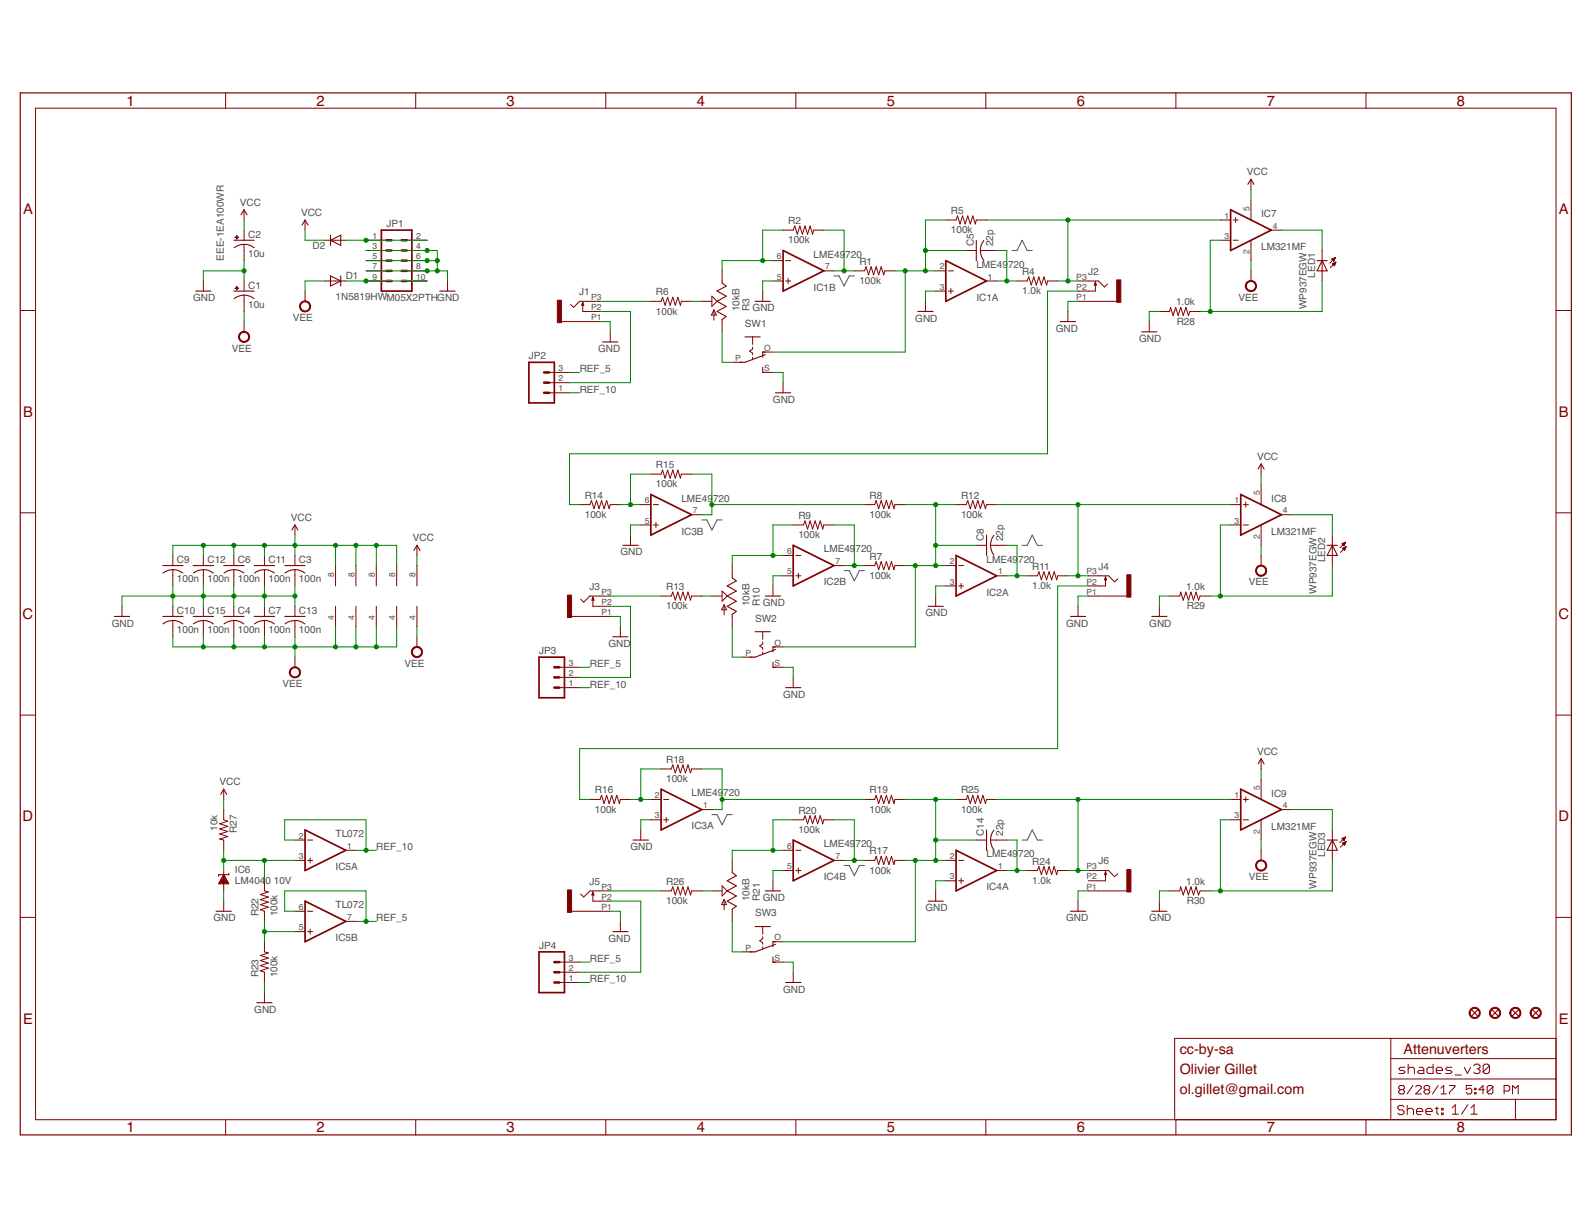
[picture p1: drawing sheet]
<svg xmlns="http://www.w3.org/2000/svg" width="279mm" height="216mm" viewBox="0 0 279 216" stroke-linecap="round" stroke-linejoin="round" font-family="sans-serif">
<path d="M146.5 48.5h.8l.9 1.7 .9-1.7h.9M177.7 44h.9l.9-1.8 .9 1.8h.9M123.2 91.3h.9l.9 1.8 .9-1.8h.9M179.5 95.8h.9l.9-1.8 .9 1.8h.9M148.2 100.2h.9l.9 1.8 .9-1.8h.9M125 143.1h.9l.9 1.8 .9-1.8h.9M148.2 152h.9l.9 1.8 .9-1.8h.9M179.5 147.6h.9l.9-1.8 .9 1.8h.9" fill="none" stroke="#505050" stroke-width=".18"/>
<g fill="none" stroke="#800000" stroke-width=".18">
<path d="M6.2 19h267.1v177.7h-267.1zM39.6 16.3v2.7M73 16.3v2.7M106.4 16.3v2.7M139.8 16.3v2.7M173.1 16.3v2.7M206.5 16.3v2.7M239.9 16.3v2.7M42.9 36.9v1.8M53.6 38.7v1.7M166.1 38.7h1.8l.2-.8 .5 1.4 .4-1.4 .5 1.4 .4-1.4 .5 1.4 .4-1.4 .5 1.4 .1-.6h1.8M214.3 38.7h1.8"/>
<path d="M216.6 38.7h.8M217 38.2v.9M219.7 31.5v1.8M219.7 35.1v3.6M3.6 54.5h2.6M35.7 49.4v1.7M42.9 40.4v1.8M42.9 42.9v2.9M42.9 49.4v1.7M42.9 51.9v2.8M42.9 56.5v1.8M53.6 51.1v1.8"/>
<path d="M57.1 49.4h3.6M57.1 42.2h3.6M64.3 49.4h3.6M64.3 47.6h3.6M64.3 45.8h3.6M64.3 44h3.6M64.3 42.2h3.6M71.4 49.4h3.6M71.4 47.6h3.6M71.4 45.8h3.6M71.4 44h3.6M71.4 42.2h3.6"/>
<path d="M78.6 49.4v1.7M98.6 56.5h6.8M102.3 53.1v1.6h3.1M105.4 52.9h-3.6l-1.1 1.1-.5-.5M107.2 58.3v1.8M114.3 52.9h1.8l.3-.7 .4 1.4 .4-1.4 .5 1.4 .5-1.4 .4 1.4 .4-1.4 .5 1.4 .2-.7h1.8M123.2 52.9h1.8M125 52l.9 .9-.9 .9zM125.4 54.4v1.8M125.4 54.4l.4 1h-.9zM126.8 47.6v2.1M126.8 56.1v2.2"/>
<path d="M132.2 59.2v1.3M133.9 51.1v1.8M135.7 49.4h1.8M135.7 45.8h1.8M137.5 40.4h1.8l.3-.7 .4 1.4 .5-1.4 .4 1.4 .5-1.4 .4 1.4 .5-1.4 .4 1.4 .2-.7h1.8M138 49.4h.9M138 45.8h.9M138.4 48.9v.9M144.7 47.6h1.8M150 47.6h1.8l.3-.7 .4 1.4 .5-1.4 .4 1.4 .5-1.4 .4 1.4 .4-1.4 .5 1.4 .2-.7h1.8M162.5 52.9v1.8M164.3 47.6h1.8"/>
<path d="M164.3 51.1h1.8M166.5 47.6h.9M166.5 51.1h.9M167 50.7v.9M169.7 44h1.7M172.2 44h2.8M173.2 49.4h1.8M178.6 49.4h1.8l.3-.8 .4 1.5 .4-1.5 .5 1.5 .4-1.5 .5 1.5 .4-1.5 .5 1.5 .2-.7h1.7M187.5 54.7v1.8M189.3 52.9h6.8M189.3 49.4h3.6l1.1 1 .5-.5M192.4 49.5v1.6h-3.1"/>
<path d="M201.8 56.5v1.8M203.6 54.7h1.8l.2-.7 .4 1.4 .5-1.4 .4 1.4 .4-1.4 .5 1.4 .5-1.4 .4 1.4 .3-.7h1.8M214.3 42.2h1.8M216.6 42.2h.8M219.7 42.2v3.6M219.7 47.6v1.8M223.2 40.4h1.8M232.2 44v5.4M233.9 45.5l.6-.2-.3 .6zM233.9 45.6h.5M234 45.6h.4M234 45.5h.4"/>
<path d="M234 46.4h.5M234 46.3h.5M234.1 45.7h.2M234.1 46.4h.3M234.1 45.8h.2M234.2 46.5h.2M234.2 45.4h.2M234.2 46.2h.3M234.2 45.8h.1M234.3 46.6h.1M234.3 46.7h.1M234.4 45.3h.1"/>
<path d="M234.4 46.1h.1M234.5 45.3l-1 .9M234.5 46.1h.1M234.6 46.1l-1 .9M234.6 46.1l-.3 .6M234.6 46.1l-.6 .2 .3 .4M273.3 54.5h2.6M96.4 65.4h3.6M96.4 69h3.6M96.4 67.2h3.6M128.6 63.6h1.8M132.2 61v.3l-.6 .4 .6 .3v.3"/>
<path d="M132.2 62.8v.4M133.9 65.4h1.8M133.9 61.8h1.8M137.5 67.2v1.8M3.6 90.1h2.6M30.4 97.6v1.8M35.7 97.6v1.8M41.1 97.6v1.8M46.4 97.6v1.8M51.8 92.2v1.8M51.8 97.6v1.8M58.9 99.4v3.5"/>
<path d="M62.5 99.4v3.5M66.1 99.4v3.5M69.7 99.4v3.5M73.2 95.8v1.8M73.2 99.4v3.5M101.8 88.6h1.8l.3-.7 .4 1.5 .5-1.5 .4 1.5 .4-1.5 .5 1.5 .4-1.5 .5 1.5 .2-.8h1.7M110.7 94v1.8M112.5 92.2h1.8M112.5 88.6h1.8M114.3 83.3h1.8l.3-.7 .4 1.4 .4-1.4 .5 1.4 .5-1.4 .4 1.4 .4-1.4 .5 1.4 .2-.7h1.8M114.7 92.2h.9M114.7 88.6h.9"/>
<path d="M115.2 91.8v.9M121.5 90.4h1.7M128.6 99.4v2.1M137.5 97.6h1.8M139.3 92.2h1.8l.3-.7 .4 1.4 .5-1.4 .4 1.4 .5-1.4 .4 1.4 .4-1.4 .5 1.4 .2-.7h1.8M139.8 97.6h.9M146.5 99.4h1.7M151.8 99.4h1.8l.3-.7 .4 1.4 .4-1.4 .5 1.4 .5-1.4 .4 1.4 .4-1.4 .5 1.4 .2-.7h1.8M151.8 88.6h1.8l.3-.7 .4 1.5 .4-1.5 .5 1.5 .5-1.5 .4 1.5 .4-1.5 .5 1.5 .2-.8h1.8M166.1 99.4h1.8M167.9 88.6h1.8l.2-.7 .5 1.5 .4-1.5 .5 1.5 .4-1.5 .5 1.5 .4-1.5 .5 1.5 .1-.8h1.8M168.3 99.4h.9"/>
<path d="M171.4 95.8h1.8M173.9 95.8h2.9M216.1 92.2h1.8M216.1 88.6h1.8M218.3 92.2h.9M218.3 88.6h.9M218.8 88.2v.9M221.5 81.5v1.8M221.5 85.1v3.5M221.5 92.2v3.6M221.5 97.6v1.8M225 90.4h1.8"/>
<path d="M234 94v5.4M235.7 95.5h.5M235.8 95.6h.3M235.8 96.4h.4M235.8 95.5h.4M235.8 96.3h.5M235.8 95.7h.3M235.9 96.4h.3M235.9 95.8h.2M235.9 96.5h.3M236 95.8h.1M236 95.4h.2"/>
<path d="M236 96.2h.3M236 96.6h.2M236.1 96.7h.1M236.2 95.3h.1M236.2 96.1h.1M236.3 95.2l-1 1M236.3 95.2l-.3 .7-.3-.4M236.3 95.2l-.6 .3M236.4 96.1h.1M236.4 96.1l-1 .9M236.4 96.1l-.3 .6M236.4 96.1l-.6 .2 .3 .4"/>
<path d="M273.3 90.1h2.6M21.4 106.5v1.8M30.4 100.1v2.8M30.4 106.5v1.8M30.4 109v2.9M35.7 100.1v2.8M35.7 106.5v1.8M35.7 109v2.9M41.1 100.1v2.8M41.1 106.5v1.8M41.1 109v2.9M46.4 100.1v2.8"/>
<path d="M46.4 106.5v1.8M46.4 109v2.9M51.8 100.1v2.8M51.8 106.5v1.8M51.8 109v2.9M51.8 115.4v1.8M58.9 106.5v3.6M62.5 106.5v3.6M66.1 106.5v3.6M69.7 106.5v3.6M73.2 106.5v3.6M73.2 111.9v1.7"/>
<path d="M98.2 117.2h3.6M98.2 119h3.6M100.4 108.3h6.8M104.1 104.9v1.6h3.1M107.2 104.7h-3.6l-1.1 1.1-.5-.5M108.9 110.1v1.8M116.1 104.7h1.8l.3-.7 .4 1.4 .4-1.4 .5 1.4 .4-1.4 .5 1.4 .4-1.4 .5 1.4 .2-.7h1.7M125 104.7h1.8M126.8 103.8l.9 .9-.9 .9zM127.2 106.2v1.8M127.2 106.2l.4 .9h-.9zM128.6 107.9v2.2"/>
<path d="M130.4 115.4h1.8M133.9 111v1.3M133.9 112.8v.3l-.5 .4 .5 .3v.3M133.9 114.5v.5M135.7 117.2h1.8M135.7 113.6h1.8M135.7 102.9v1.8M137.5 101.2h1.8M139.3 119v1.8M139.8 101.2h.9M140.2 100.7v.9M164.3 104.7v1.8"/>
<path d="M166.1 102.9h1.8M168.3 102.9h.9M168.8 102.5v.9M175 101.2h1.8M180.4 101.2h1.8l.2-.8 .5 1.5 .4-1.5 .5 1.5 .4-1.5 .5 1.5 .4-1.5 .5 1.5 .1-.7h1.8M189.3 106.5v1.8M191.1 104.7h6.8M191.1 101.2h3.6l1 1 .6-.5M194.1 101.3v1.6h-3M203.6 106.5v1.8M205.4 104.7h1.8l.1-.7 .5 1.4 .5-1.4 .4 1.4 .4-1.4 .5 1.4 .4-1.4 .5 1.4 .3-.7h1.7M3.6 125.6h2.6"/>
<path d="M39.3 138.6v1.8M98.2 120.8h3.6M116.1 135.1h1.8l.3-.7 .4 1.4 .4-1.4 .5 1.4 .4-1.4 .5 1.4 .4-1.4 .5 1.4 .2-.7h1.7M218.8 140v.9M221.5 133.3v1.8M221.5 136.9v3.5M273.3 125.6h2.6M39.3 142.2v1.8l.7 .3-1.4 .4 1.4 .5-1.4 .4 1.4 .5-1.4 .4 1.4 .5-1.4 .4 .7 .2v1.8M39.3 152.9v3.6M39.3 158.3v1.8M46.4 154.7v1.8l.7 .2-1.4 .4 1.4 .5-1.4 .4 1.4 .5-1.4 .4 1.4 .5-1.4 .4 .7 .3v1.8M51.8 151.2h1.8"/>
<path d="M51.8 147.6h1.8M54 151.2h.9M54 147.6h.9M54.5 150.7v.9M60.7 149.4h1.8M103.6 140.4h1.8l.2-.7 .5 1.5 .4-1.5 .5 1.5 .4-1.5 .5 1.5 .4-1.5 .5 1.5 .1-.8h1.8M104.1 156.7v1.6h3.1M107.2 156.5h-3.6l-1.1 1.1-.5-.5M112.5 145.8v1.8M114.3 144h1.8M114.3 140.4h1.8M116.1 156.5h1.8l.3-.7 .4 1.4 .4-1.4 .5 1.4 .4-1.4 .5 1.4 .4-1.4 .5 1.4 .2-.7h1.7"/>
<path d="M116.5 144h.9M116.5 140.4h.9M117 143.6v.9M123.2 142.2h1.8M125 156.5h1.8M126.8 155.6l.9 .9-.9 .9zM127.2 158v1.8M127.2 158l.4 .9h-.9zM128.6 151.2v2.1M128.6 159.7v2.2M135.7 154.7v1.8M137.5 152.9h1.8"/>
<path d="M137.5 149.4h1.8M139.3 144h1.8l.3-.7 .4 1.4 .5-1.4 .4 1.4 .5-1.4 .4 1.4 .4-1.4 .5 1.4 .2-.7h1.8M139.8 152.9h.9M139.8 149.4h.9M140.2 152.5v.9M146.5 151.2h1.7M151.8 140.4h1.8l.3-.7 .4 1.5 .4-1.5 .5 1.5 .5-1.5 .4 1.5 .4-1.5 .5 1.5 .2-.8h1.8M151.8 151.2h1.8l.3-.8 .4 1.5 .4-1.5 .5 1.5 .5-1.5 .4 1.5 .4-1.5 .5 1.5 .2-.7h1.8M164.3 156.5v1.8M166.1 154.7h1.8M166.1 151.2h1.8M167.9 140.4h1.8l.2-.7 .5 1.5 .4-1.5 .5 1.5 .4-1.5 .5 1.5 .4-1.5 .5 1.5 .1-.8h1.8"/>
<path d="M168.3 154.7h.9M168.3 151.2h.9M168.8 154.3v.9M171.4 147.6h1.8M173.9 147.6h2.9M175 152.9h1.8M180.4 152.9h1.8l.2-.7 .5 1.4 .4-1.4 .5 1.4 .4-1.4 .5 1.4 .4-1.4 .5 1.4 .1-.7h1.8M189.3 158.3v1.8M191.1 156.5h6.8M191.1 152.9h3.6l1 1.1 .6-.5M194.1 153.1v1.6h-3M203.6 158.3v1.8"/>
<path d="M205.4 156.5h1.8l.1-.7 .5 1.4 .5-1.4 .4 1.4 .4-1.4 .5 1.4 .4-1.4 .5 1.4 .3-.7h1.7M216.1 144h1.8M216.1 140.4h1.8M218.3 144h.9M218.3 140.4h.9M221.5 144v3.6M221.5 149.4v1.8M225 142.2h1.8M234 145.8v5.4M235.7 147.3h.5M235.8 148.1l.6-.3-.3 .7zM235.8 147.4h.3"/>
<path d="M235.8 147.3h.4M235.8 148.1h.5M235.8 148.2h.4M235.8 147.5h.3M235.9 148.3h.3M235.9 147.6h.2M235.9 147.2h.3M236 148.3h.2M236 148h.3M236 147.6h.1M236 148.4h.1M236.1 147.1h.2"/>
<path d="M236.2 148h.1M236.3 147l-1 1M236.3 147l-.3 .7-.3-.4M236.3 147l-.6 .3M236.3 147.9h.1M236.4 147.8l-1 1M3.6 161.2h2.6M46.4 165.4v1.8l.7 .2-1.4 .5 1.4 .4-1.4 .4 1.4 .5-1.4 .4 1.4 .5-1.4 .4 .7 .3v1.8M46.4 174.4v1.7M51.8 163.7h1.8M51.8 160.1h1.8M54 163.7h.9"/>
<path d="M54 160.1h.9M54.5 163.2v.9M60.7 161.9h1.8M98.2 169h3.6M98.2 172.6h3.6M98.2 170.8h3.6M100.4 160.1h6.8M108.9 161.9v1.8M130.4 167.2h1.8M133.9 162.8v1.3M133.9 164.5v.4l-.5 .4 .5 .3v.3M133.9 166.3v.5"/>
<path d="M135.7 169h1.8M135.7 165.4h1.8M139.3 170.8v1.8M273.3 161.2h2.6M39.6 196.7v2.7M73 196.7v2.7M106.4 196.7v2.7M139.8 196.7v2.7M173.1 196.7v2.7M206.5 196.7v2.7M239.9 196.7v2.7M244.2 193.1h29.1"/>
<path d="M244.2 182.4v14.3M244.2 189.5h29.1M244.2 186h29.1M245.9 191.4l-.3-.2v-.3l.3-.2h.5l.2 .2v.3l-.2 .2M245.9 191.4l-.3 .3v.2l.3 .3h.5l.2-.3v-.2l-.2-.3M245.9 191.4h.5M246.6 194.5l-.3-.3h-.6l-.2 .3v.2l.2 .3h.6l.3 .3v.2l-.3 .3h-.6l-.2-.3M246.7 187.5h-.8l-.2 .3 .2 .2h.6l.2 .3-.2 .3h-.8M247.1 195l.3-.3h.5l.3 .3v.8M247.1 194.2v1.6M247.3 187.8l.3-.3h.5l.3 .3v.8M247.3 186.9v1.7"/>
<path d="M248.1 190.7l-1 1.5M248.6 190.9l.3-.2h.4l.3 .2v.3l-1 1h1M248.8 195.3h1.1v-.3l-.3-.3h-.6l-.2 .3v.5l.2 .3h.6M249.2 187.5h.6l.2 .3v.8h-.8l-.3-.3 .3-.3h.8M250.3 191.4l-.2-.2v-.3l.2-.2h.5l.3 .2v.3l-.3 .2M250.3 191.4l-.2 .3v.2l.2 .3h.5l.3-.3v-.2l-.3-.3M250.3 191.4h.5M250.4 195.3h1.1v-.3l-.3-.3h-.5l-.3 .3v.5l.3 .3h.5M251.7 186.9v1.7h-.8l-.3-.3v-.5l.3-.3h.8M252.1 194.7h.5M252.2 188h1.1v-.2l-.3-.3h-.5l-.3 .3v.5l.3 .3h.5M252.3 194.5v1l.3 .3"/>
<path d="M252.6 190.7l-1 1.5M253 192.2h1M253 191.2l.5-.5v1.5M253.2 194.7h.2v.3h-.2zM253.2 195.5h.2v.3h-.2zM254.5 190.7h1v.2l-1 1v.3M255 187.5h-.9l-.2 .3 .2 .2h.6l.3 .3-.3 .3h-.8M255 194.6l.6-.5v1.6M255 195.7h1.1M255.5 188.8h1.1M257.2 187.5l.5 1.1 .6-1.1M257.8 194.1l-1.1 1.6"/>
<path d="M258.3 195.7h1.1M258.3 194.6l.6-.5v1.6M258.5 190.7h-1v.7l.5-.2h.2l.3 .2v.5l-.3 .3h-.5l-.2-.3M258.8 187.2l.3-.3h.5l.3 .3v.3l-.3 .3M259 191.9h.2v.3h-.2zM259 191.2h.2v.2h-.2zM259.4 187.8h.2M259.6 187.8l.3 .2v.3l-.3 .3h-.5l-.3-.3M260.7 191.4h-1l.7-.7v1.5M261.6 187.2v1.1l-.3 .3h-.6l-.2-.3M261.6 187.2l-.3-.3h-.6l-.2 .3v1.1M261.6 187.2l-1.1 1.1"/>
<path d="M262.2 190.9l-.3-.2h-.5l-.2 .2v1M262.2 190.9v1l-.3 .3h-.5l-.2-.3M262.2 190.9l-1 1M264.1 191.7h.8l.2-.3v-.5l-.2-.2h-.8v1.5M265.6 192.2v-1.5l.5 .5 .5-.5v1.5M266.1 193.1v3.6M273.3 182.4h-67v14.3"/>
</g>
<path d="M3.6 16.3h272.3v183.1h-272.3z" fill="none" stroke="#800000" stroke-width=".21"/>
<g fill="none" stroke="#800000" stroke-width=".19">
<path d="M42.3 37.7l.6-.8 .5 .8M53 39.5l.6-.8 .5 .8M219.1 32.4l.6-.9 .5 .9M34.4 51.1h2.7M41.1 51.1h3.5M41.1 42.2h3.5M41.1 43.5a2.87 2.87 0 0 1 3.5 0M41.1 52.5a2.79 2.79 0 0 1 3.5 0M58 48.5l1.8 .9-1.8 .8zM58 42.2l1.8-.9v1.8zM58 41.3v1.8M59.8 48.5v1.7"/>
<path d="M77.2 51.1h2.7M102.3 53.1l.2 .5h-.3zM126.8 49.7l.7 .5-1.6 .9 1.6 .9-1.6 .9 1.6 .9-1.6 .9 1.6 .9-.7 .5M130.8 59.2h2.7M132.6 52.9h2.7M161.2 54.7h2.7M171.4 42.2v3.6M172.8 42.2a2.87 2.87 0 0 0 0 3.5M186.2 56.5h2.7M192.4 49.5l.1 .6h-.3zM200.5 58.3h2.7M231.3 45.8h1.8"/>
<path d="M232.2 45.8l.9 1.8h-1.8zM105.8 60.1h2.7M133.9 64.5v.9h.5M134.4 62.3l-3.6 1.3h-.9M134.4 61.8h-.5v1M136.2 69h2.7M28.6 99.4h3.6M33.9 99.4h3.6M39.3 99.4h3.6M44.6 99.4h3.6M50 99.4h3.6M51.2 93.1l.6-.9 .5 .9"/>
<path d="M72.7 96.7l.5-.9 .6 .9M109.4 95.8h2.7M173.2 94v3.6M174.5 94a2.84 2.84 0 0 0 0 3.5M220.9 82.4l.6-.9 .5 .9M233.1 95.8h1.8M234 95.8l.9 1.8h-1.8zM20.1 108.3h2.7M28.6 108.3h3.6M28.6 100.7a2.87 2.87 0 0 1 3.5 0M30.4 109a3 3 0 0 1 1.7 .6M30.4 109a2.81 2.81 0 0 0-1.8 .6"/>
<path d="M33.9 108.3h3.6M34 100.7a2.87 2.87 0 0 1 3.5 0M35.7 109a3 3 0 0 1 1.8 .6M35.7 109a2.81 2.81 0 0 0-1.7 .6M39.3 108.3h3.6M39.3 100.7a2.84 2.84 0 0 1 3.5 0M41.1 109a3 3 0 0 1 1.7 .6M41.1 109a2.69 2.69 0 0 0-1.8 .6M44.6 108.3h3.6M44.7 100.7a2.84 2.84 0 0 1 3.5 0M46.4 109a3 3 0 0 1 1.8 .6M46.4 109a2.7 2.7 0 0 0-1.7 .6"/>
<path d="M50 108.3h3.6M50.1 100.7a2.84 2.84 0 0 1 3.4 0M51.8 109a2.88 2.88 0 0 1 1.7 .6M51.8 109a2.81 2.81 0 0 0-1.7 .6M104.1 104.9l.2 .5h-.4zM107.6 111.9h2.7M128.6 101.5l.7 .5-1.6 .9 1.6 .9-1.6 .9 1.6 .9-1.6 .9 1.6 .9-.7 .5M132.6 111h2.7M134.4 104.7h2.7M135.7 116.3v.9h.5M136.2 114.1l-3.6 1.3h-.9M136.2 113.6h-.5v.9"/>
<path d="M163 106.5h2.7M188 108.3h2.6M194.1 101.3l.2 .6h-.3zM202.3 108.3h2.6M38.8 139.6l.5-1 .5 1M138 120.8h2.7M220.9 134.2l.6-.9 .5 .9M38.5 155.2h1.6M38.5 155h1.5M38.6 154.9h1.4M38.7 154.7h1.2M38.8 154.6h1"/>
<path d="M38.9 154.4h.8M38.9 154.3h.7M39 154.1h.5M39.1 154h.4M39.2 153.8h.2M39.3 153.7h.1M39.3 153.6l.9 1.7h-1.8zM40.2 153.4v.2h-1.8v.3M104.1 156.7l.2 .5h-.4zM111.2 147.6h2.7M128.6 153.3l.7 .5-1.6 .9 1.6 .9-1.6 .9 1.6 .9-1.6 .9 1.6 .9-.7 .5M134.4 156.5h2.7"/>
<path d="M163 158.3h2.7M173.2 145.8v3.6M174.5 145.8a2.84 2.84 0 0 0 0 3.5M194.1 153.1l.2 .5h-.3zM233.1 147.6h1.8M234 147.6l.9 1.8h-1.8zM38 160.1h2.6M45.1 176.1h2.7M107.6 163.7h2.7M132.6 162.8h2.7M135.7 168.1v.9h.5M136.2 165.4h-.5v.9"/>
<path d="M136.2 165.9l-3.6 1.3h-.9M138 172.6h2.7M188 160.1h2.6M202.3 160.1h2.6M258.4 177.4l1.1 1.1M259.5 177.4l-1.1 1.1M262 177.4l1.1 1.1M263.1 177.4l-1.1 1.1M265.6 177.4l1.1 1.1M266.7 177.4l-1.1 1.1M269.2 177.4l1 1.1M270.2 177.4l-1 1.1"/>
</g>
<g fill="#800000" stroke="#800000" stroke-width=".18">
<path d="M258.4 177.2a.98 .98 0 0 1 1.5 .3 .98 .98 0 0 1-.7 1.4 .98 .98 0 0 1-1.2-1h.2a.81 .81 0 0 1 1.1-.7 .81 .81 0 0 1 .2 1.3 .81 .81 0 0 1-1.3-.3v-.3h-.2v-.2z" fill-rule="evenodd"/>
<path d="M261.9 177.2a.99 .99 0 0 1 1.5 .3 .99 .99 0 0 1-.6 1.4 .99 .99 0 0 1-1.2-1h.1a.8 .8 0 0 1 1.1-.7 .8 .8 0 0 1 .3 1.3 .8 .8 0 0 1-1.3-.3l-.1-.3h-.1v-.2z" fill-rule="evenodd"/>
<path d="M265.5 177.2a.98 .98 0 0 1 1.5 .3 .98 .98 0 0 1-.7 1.4 .98 .98 0 0 1-1.2-1h.2a.8 .8 0 0 1 1.2-.6 .8 .8 0 0 1 .1 1.3 .8 .8 0 0 1-1.3-.4v-.3h-.2l.1-.2z" fill-rule="evenodd"/>
<path d="M269.1 177.2a.98 .98 0 0 1 1.5 .3 .98 .98 0 0 1-.7 1.4 .98 .98 0 0 1-1.2-1h.2a.81 .81 0 0 1 1.1-.7 .81 .81 0 0 1 .2 1.3 .81 .81 0 0 1-1.3-.3v-.3h-.2l.1-.2z" fill-rule="evenodd"/>
<path d="M53 53.1a.98 .98 0 0 1 1.5 .3 .98 .98 0 0 1-.7 1.4 .98 .98 0 0 1-1.2-1h.2a.81 .81 0 0 1 1.1-.7 .81 .81 0 0 1 .2 1.3 .81 .81 0 0 1-1.3-.3v-.3h-.2v-.3z" fill-rule="evenodd"/>
<path d="M51.2 117.3a.99 .99 0 0 1 1.5 .4 .99 .99 0 0 1-.7 1.4 .99 .99 0 0 1-1.2-1h.2a.8 .8 0 0 1 1.1-.7 .8 .8 0 0 1 .2 1.3 .8 .8 0 0 1-1.3-.4v-.2h-.2l.2-.5z" fill-rule="evenodd"/>
<path d="M218.9 49.7a.99 .99 0 0 1 1.6 0 .99 .99 0 0 1-.5 1.5 .99 .99 0 0 1-1.3-1h.2a.8 .8 0 0 1 1.2-.6 .8 .8 0 0 1 .1 1.3 .8 .8 0 0 1-1.3-.4v-.3h-.2z" fill-rule="evenodd"/>
<path d="M220.9 99.5a.98 .98 0 0 1 1.5 .3 .98 .98 0 0 1-.7 1.4 .98 .98 0 0 1-1.2-1h.2a.81 .81 0 0 1 1.1-.7 .81 .81 0 0 1 .2 1.3 .81 .81 0 0 1-1.3-.3v-.3h-.2z" fill-rule="evenodd"/>
<path d="M220.9 151.3a.98 .98 0 0 1 1.5 .3 .98 .98 0 0 1-.7 1.4 .98 .98 0 0 1-1.2-1h.2a.81 .81 0 0 1 1.1-.7 .81 .81 0 0 1 .2 1.3 .81 .81 0 0 1-1.3-.3v-.3h-.2z" fill-rule="evenodd"/>
<path d="M42.2 58.4a.99 .99 0 0 1 1.5 .4 .99 .99 0 0 1-.6 1.4 .99 .99 0 0 1-1.2-1h.2a.8 .8 0 0 1 1.1-.8 .8 .8 0 0 1 .2 1.3 .8 .8 0 0 1-1.3-.3v-.2h-.2z" fill-rule="evenodd"/>
<path d="M72.6 113.8a.98 .98 0 0 1 1.5 .3 .98 .98 0 0 1-.6 1.4 .98 .98 0 0 1-1.3-1h.2a.81 .81 0 0 1 1.1-.7 .81 .81 0 0 1 .3 1.3 .81 .81 0 0 1-1.3-.3l-.1-.3h-.2z" fill-rule="evenodd"/>
</g>
<g fill="none" stroke="#800000" stroke-width=".3">
<path d="M216.1 36.9l7.1 3.5-7.1 3.6zM67 40.4h5.3v10.7h-5.3zM137.5 44l7.2 3.6-7.2 3.5zM166.1 45.8l7.1 3.6-7.1 3.5zM92.9 63.6h4.4v7.2h-4.4zM114.3 86.9l7.2 3.5-7.2 3.6zM139.3 95.8l7.2 3.6-7.2 3.5zM167.9 97.6l7.1 3.6-7.1 3.5zM217.9 86.9l7.1 3.5-7.1 3.6zM94.7 115.4h4.4v7.2h-4.4zM116.1 138.6l7.1 3.6-7.1 3.6zM217.9 138.6l7.1 3.6-7.1 3.6z"/>
<path d="M53.6 145.8l7.1 3.6-7.1 3.5zM53.6 158.3l7.1 3.6-7.1 3.5zM139.3 147.6l7.2 3.6-7.2 3.5zM167.9 149.4l7.1 3.5-7.1 3.6zM94.7 167.2h4.4v7.2h-4.4z"/>
</g>
<g fill="none" stroke="#800000" stroke-width=".44">
<path d="M67.9 45.8h.8M67.9 47.6h.8M67.9 49.4h.8M67.9 42.2h.8M67.9 44h.8M70.5 45.8h.9M70.5 47.6h.9M70.5 49.4h.9M70.5 42.2h.9M70.5 44h.9M95.5 65.4h.9M95.5 67.2h.9"/>
<path d="M95.5 69h.9M97.3 117.2h.9M97.3 119h.9M97.3 120.8h.9M97.3 169h.9M97.3 170.8h.9M97.3 172.6h.9"/>
</g>
<g fill="#800000" stroke="#800000" stroke-width=".18">
<path d="M41.3 41.7h.6z"/>
<path d="M41.6 41.4v.6z"/>
<path d="M41.3 50.6l.6 .1z"/>
<path d="M41.6 50.3v.6z"/>
<path d="M97.9 52.7h.7v4h-.7z"/>
<path d="M196.1 49.2h.7v3.9h-.7z"/>
<path d="M99.7 104.5h.7v4h-.7z"/>
<path d="M197.9 101h.7v3.9h-.7z"/>
<path d="M99.7 156.3h.7v4h-.7z"/>
<path d="M197.9 152.8h.7v3.9h-.7z"/>
</g>
<g fill="none" stroke="#008000" stroke-width=".18">
<path d="M42.9 38.7v1.7M166.1 38.7h-3.6v8.9M173.2 38.7h41.1M187.5 38.7v10.7M219.7 33.3v1.8M42.9 47.6h-7.2v1.8M42.9 45.8v3.6M42.9 54.7v1.8M53.6 40.4v1.8h3.5M57.1 49.4h-3.5v1.7M60.7 49.4h14.3M60.7 42.2h14.3"/>
<path d="M64.3 44h12.5v3.6M64.3 45.8h12.5M64.3 47.6h14.3v1.8M105.4 56.5h1.8v1.8M105.4 52.9h8.9M105.4 54.7h5.3v12.5h-10.7M121.5 52.9h1.7M126.8 58.3v5.3h1.8M135.7 45.8h-8.9v1.8M135.7 49.4h-1.8v1.7M137.5 40.4h-3.6v5.4M144.7 40.4h3.5v7.2"/>
<path d="M146.5 47.6h3.5M157.2 47.6h7.1M159 47.6v14.2h-23.3M162.5 44h7.2M164.3 51.1h-1.8v1.8M175 44h1.8v5.4M175 49.4h3.6M185.7 49.4h3.6M189.3 52.9h-1.8v1.8M189.3 51.1h-5.3v28.6h-84v8.9h1.8M203.6 54.7h-1.8v1.8M214.3 42.2h-1.8v12.5"/>
<path d="M219.7 45.8v1.8M225 40.4h7.2v3.6M232.2 49.4v5.3h-21.4M100 65.4h1.8M100 69h1.8M135.7 65.4h1.8v1.8M30.4 97.6v-1.8h39.3v3.6M35.7 95.8v1.8M41.1 95.8v1.8M46.4 95.8v1.8M51.8 94v3.6M58.9 95.8v3.6"/>
<path d="M62.5 95.8v3.6M66.1 95.8v3.6M73.2 97.6v1.8M108.9 88.6h3.6M112.5 92.2h-1.8v1.8M114.3 83.3h-3.6v5.3M121.5 83.3h3.5v7.1h-1.8M125 88.6h26.8M137.5 97.6h-8.9v1.8M139.3 92.2h-3.6v5.4M146.5 92.2h3.5v7.2M148.2 99.4h3.6"/>
<path d="M159 88.6h8.9M159 99.4h7.1M160.7 99.4v14.2h-23.2M164.3 88.6v10.8M164.3 95.8h7.1M175 88.6h41.1M176.8 95.8h1.8v5.4M189.3 88.6v12.6M216.1 92.2h-1.8v12.5M221.5 83.3v1.8M221.5 95.8v1.8M226.8 90.4h7.2v3.6"/>
<path d="M234 99.4v5.3h-21.5M30.4 102.9v3.6M35.7 102.9v3.6M35.7 111.9v1.7M41.1 102.9v3.6M41.1 111.9v1.7M46.4 102.9v3.6M46.4 111.9v1.7M51.8 104.7h-30.4v1.8M51.8 102.9v3.6M51.8 111.9v3.5M58.9 110.1v3.5"/>
<path d="M62.5 110.1v3.5M66.1 110.1v3.5M69.7 110.1v3.5h-39.3v-1.7M73.2 110.1v1.8M101.8 117.2h1.8M107.2 108.3h1.7v1.8M107.2 104.7h8.9M107.2 106.5h3.5v12.5h-8.9M123.2 104.7h1.8M128.6 110.1v5.3h1.8M137.5 101.2h-1.8v1.7M137.5 117.2h1.8v1.8"/>
<path d="M166.1 102.9h-1.8v1.8M176.8 101.2h3.6M187.5 101.2h3.6M191.1 104.7h-1.8v1.8M191.1 102.9h-5.4v28.6h-83.9v8.9h1.8M205.4 104.7h-1.8v1.8M101.8 120.8h1.8M116.1 135.1h-3.6v5.3M123.2 135.1h3.6v7.1h-1.8M221.5 135.1v1.8M39.3 140.4v1.8M39.3 149.4v3.5"/>
<path d="M39.3 156.5v1.8M39.3 151.2h12.5M46.4 151.2v3.5M51.8 147.6h-1.8v-3.6h14.3v5.4M62.5 149.4h3.6M107.2 156.5h8.9M107.2 158.3h5.3v12.5h-10.7M110.7 140.4h3.6M114.3 144h-1.8v1.8M123.2 156.5h1.8M126.8 140.4h25M137.5 152.9h-1.8v1.8"/>
<path d="M137.5 149.4h-8.9v1.8M139.3 144h-3.6v5.4M146.5 144h3.5v7.2M148.2 151.2h3.6M159 140.4h8.9M159 151.2h7.1M160.7 151.2v14.2h-23.2M164.3 140.4v10.8M164.3 147.6h7.1M166.1 154.7h-1.8v1.8M175 140.4h41.1M176.8 152.9h3.6"/>
<path d="M176.8 147.6h1.8v5.3M187.5 152.9h3.6M189.3 140.4v12.5M191.1 156.5h-1.8v1.8M205.4 156.5h-1.8v1.8M216.1 144h-1.8v12.5M221.5 147.6v1.8M226.8 142.2h7.2v3.6M234 151.2v5.3h-21.5M46.4 161.9v3.5M46.4 172.6v1.8M46.4 163.7h5.4"/>
<path d="M51.8 160.1h-1.8v-3.6h14.3v5.4M62.5 161.9h3.6M101.8 169h1.8M101.8 172.6h1.8M107.2 160.1h1.7v1.8M128.6 161.9v5.3h1.8M137.5 169h1.8v1.8"/>
</g>
<g fill="#008000" stroke="#008000" stroke-width=".18">
<circle cx="76.8" cy="45.8" r=".36"/>
<circle cx="76.8" cy="47.6" r=".36"/>
<circle cx="75" cy="47.6" r=".36"/>
<circle cx="75" cy="45.8" r=".36"/>
<circle cx="75" cy="44" r=".36"/>
<circle cx="51.8" cy="104.7" r=".36"/>
<circle cx="46.4" cy="104.7" r=".36"/>
<circle cx="41.1" cy="104.7" r=".36"/>
<circle cx="35.7" cy="104.7" r=".36"/>
<circle cx="30.4" cy="104.7" r=".36"/>
<circle cx="42.9" cy="47.6" r=".36"/>
<circle cx="46.4" cy="113.6" r=".36"/>
<circle cx="58.9" cy="113.6" r=".36"/>
<circle cx="62.5" cy="113.6" r=".36"/>
<circle cx="51.8" cy="113.6" r=".36"/>
<circle cx="66.1" cy="113.6" r=".36"/>
<circle cx="41.1" cy="113.6" r=".36"/>
<circle cx="35.7" cy="113.6" r=".36"/>
<circle cx="46.4" cy="95.8" r=".36"/>
<circle cx="62.5" cy="95.8" r=".36"/>
<circle cx="58.9" cy="95.8" r=".36"/>
<circle cx="51.8" cy="95.8" r=".36"/>
<circle cx="66.1" cy="95.8" r=".36"/>
<circle cx="41.1" cy="95.8" r=".36"/>
<circle cx="35.7" cy="95.8" r=".36"/>
<circle cx="64.3" cy="161.9" r=".36"/>
<circle cx="64.3" cy="42.2" r=".36"/>
<circle cx="64.3" cy="49.4" r=".36"/>
<circle cx="159" cy="47.6" r=".36"/>
<circle cx="162.5" cy="44" r=".36"/>
<circle cx="162.5" cy="47.6" r=".36"/>
<circle cx="133.9" cy="45.8" r=".36"/>
<circle cx="148.2" cy="47.6" r=".36"/>
<circle cx="187.5" cy="49.4" r=".36"/>
<circle cx="187.5" cy="38.7" r=".36"/>
<circle cx="176.8" cy="49.4" r=".36"/>
<circle cx="135.7" cy="97.6" r=".36"/>
<circle cx="150" cy="99.4" r=".36"/>
<circle cx="189.3" cy="101.2" r=".36"/>
<circle cx="189.3" cy="88.6" r=".36"/>
<circle cx="178.6" cy="101.2" r=".36"/>
<circle cx="135.7" cy="149.4" r=".36"/>
<circle cx="150" cy="151.2" r=".36"/>
<circle cx="189.3" cy="152.9" r=".36"/>
<circle cx="189.3" cy="140.4" r=".36"/>
<circle cx="178.6" cy="152.9" r=".36"/>
<circle cx="64.3" cy="149.4" r=".36"/>
<circle cx="212.5" cy="54.7" r=".36"/>
<circle cx="214.3" cy="104.7" r=".36"/>
<circle cx="214.3" cy="156.5" r=".36"/>
<circle cx="39.3" cy="151.2" r=".36"/>
<circle cx="46.4" cy="151.2" r=".36"/>
<circle cx="46.4" cy="163.7" r=".36"/>
<circle cx="110.7" cy="88.6" r=".36"/>
<circle cx="112.5" cy="140.4" r=".36"/>
<circle cx="126.8" cy="140.4" r=".36"/>
<circle cx="125" cy="88.6" r=".36"/>
<circle cx="160.7" cy="151.2" r=".36"/>
<circle cx="164.3" cy="151.2" r=".36"/>
<circle cx="164.3" cy="147.6" r=".36"/>
<circle cx="164.3" cy="140.4" r=".36"/>
<circle cx="164.3" cy="95.8" r=".36"/>
<circle cx="164.3" cy="99.4" r=".36"/>
<circle cx="160.7" cy="99.4" r=".36"/>
<circle cx="164.3" cy="88.6" r=".36"/>
</g>
<g font-size="2.6" fill="#800000">
<text x="22.2" y="18.6">1</text>
<text x="55.6" y="18.6">2</text>
<text x="89" y="18.6">3</text>
<text x="122.3" y="18.6">4</text>
<text x="155.7" y="18.6">5</text>
<text x="189.1" y="18.6">6</text>
<text x="222.5" y="18.6">7</text>
<text x="255.9" y="18.6">8</text>
<text x="4.1" y="37.7">A</text>
<text x="273.8" y="37.7">A</text>
<text x="4.1" y="73.2">B</text>
<text x="273.8" y="73.2">B</text>
<text x="4" y="108.8">C</text>
<text x="273.7" y="108.8">C</text>
<text x="4" y="144.3">D</text>
<text x="273.7" y="144.3">D</text>
<text x="4.1" y="179.8">E</text>
<text x="273.8" y="179.8">E</text>
<text x="22.2" y="198.9">1</text>
<text x="55.6" y="198.9">2</text>
<text x="89" y="198.9">3</text>
<text x="122.3" y="198.9">4</text>
<text x="155.7" y="198.9">5</text>
<text x="189.1" y="198.9">6</text>
<text x="222.5" y="198.9">7</text>
<text x="255.9" y="198.9">8</text>
</g>
<g font-size="2.5" fill="#800000">
<text x="207.2" y="185.1">cc-by-sa</text>
<text x="246.5" y="185.1">Attenuverters</text>
<text x="207.2" y="188.7">Olivier Gillet</text>
<text x="207.2" y="192.2">ol.gillet@gmail.com</text>
</g>
<g font-size="1.8" fill="#505050">
<text x="219" y="30.8">VCC</text>
<text x="42.1" y="36.1">VCC</text>
<text x="43.6" y="41.8">C2</text>
<text x="52.9" y="37.9">VCC</text>
<text x="67.9" y="39.9">JP1</text>
<text x="138.4" y="39.4">R2</text>
<text x="167" y="41">100k</text>
<text x="167" y="37.6">R5</text>
<text x="221.5" y="38.2">IC7</text>
<text x="39.3" y="45.8" transform="rotate(-90 39.3 45.8)">EEE-1EA100WR</text>
<text x="43.6" y="45.2">10u</text>
<text x="54.9" y="43.8">D2</text>
<text x="138.4" y="42.8">100k</text>
<text x="142.9" y="45.2">LME49</text>
<text x="148.4" y="45.2">720</text>
<text x="150.9" y="46.5">R1</text>
<text x="171" y="43.3" transform="rotate(-90 171 43.3)">C5</text>
<text x="171.5" y="47">LME49</text>
<text x="174.4" y="43.3" transform="rotate(-90 174.4 43.3)">22p</text>
<text x="177" y="47">720</text>
<text x="221.5" y="44">LM321MF</text>
<text x="33.9" y="52.9">GND</text>
<text x="43.6" y="50.7">C1</text>
<text x="58.9" y="52.8">1N5819HWM05X2PTHGND</text>
<text x="60.7" y="49">D1</text>
<text x="101.7" y="51.9">J1</text>
<text x="115.2" y="51.9">R6</text>
<text x="142.9" y="51.1">IC1B</text>
<text x="150.9" y="49.9">100k</text>
<text x="171.5" y="52.8">IC1A</text>
<text x="179.5" y="51.7">1.0k</text>
<text x="179.5" y="48.3">R4</text>
<text x="191.1" y="48.3">J2</text>
<text x="206.5" y="53.6">1.0k</text>
<text x="217.5" y="52.8">VEE</text>
<text x="230.9" y="48.8" transform="rotate(-90 230.9 48.8)">LED1</text>
<text x="43.6" y="54.1">10u</text>
<text x="51.4" y="56.4">VEE</text>
<text x="115.2" y="55.3">100k</text>
<text x="129.8" y="54.7" transform="rotate(-90 129.8 54.7)">10kB</text>
<text x="130.8" y="57.4">SW1</text>
<text x="131.6" y="54.7" transform="rotate(-90 131.6 54.7)">R3</text>
<text x="132.2" y="54.7">GND</text>
<text x="160.7" y="56.5">GND</text>
<text x="185.4" y="58.3">GND</text>
<text x="206.6" y="57">R28</text>
<text x="229.4" y="54.3" transform="rotate(-90 229.4 54.3)">WP937EGW</text>
<text x="40.7" y="61.8">VEE</text>
<text x="92.9" y="63.1">JP2</text>
<text x="101.8" y="65.4">REF_5</text>
<text x="105" y="61.9">GND</text>
<text x="200" y="60.1">GND</text>
<text x="101.8" y="69">REF_10</text>
<text x="135.7" y="70.8">GND</text>
<text x="115.2" y="82.2">R15</text>
<text x="220.8" y="80.8">VCC</text>
<text x="102.7" y="87.6">R14</text>
<text x="115.2" y="85.6">100k</text>
<text x="119.7" y="88.1">LME49</text>
<text x="125.2" y="88.1">720</text>
<text x="152.7" y="87.6">R8</text>
<text x="168.8" y="87.6">R12</text>
<text x="223.3" y="88.2">IC8</text>
<text x="51.1" y="91.5">VCC</text>
<text x="72.5" y="95.1">VCC</text>
<text x="102.7" y="91">100k</text>
<text x="119.7" y="93.9">IC3B</text>
<text x="140.2" y="94.5">100k</text>
<text x="140.2" y="91.2">R9</text>
<text x="152.7" y="91">100k</text>
<text x="168.8" y="91">100k</text>
<text x="172.8" y="95.1" transform="rotate(-90 172.8 95.1)">C8</text>
<text x="176.2" y="95.1" transform="rotate(-90 176.2 95.1)">22p</text>
<text x="223.3" y="94">LM321MF</text>
<text x="31.1" y="98.9">C9</text>
<text x="36.4" y="98.9">C12</text>
<text x="41.8" y="98.9">C6</text>
<text x="47.1" y="98.9">C11</text>
<text x="52.5" y="98.9">C3</text>
<text x="108.9" y="97.6">GND</text>
<text x="144.7" y="97">LME49</text>
<text x="150.2" y="97">720</text>
<text x="152.7" y="101.7">100k</text>
<text x="152.7" y="98.3">R7</text>
<text x="173.2" y="98.8">LME49</text>
<text x="178.8" y="98.8">720</text>
<text x="181.3" y="100.1">R11</text>
<text x="192.9" y="100.1">J4</text>
<text x="232.7" y="98.8" transform="rotate(-90 232.7 98.8)">LED2</text>
<text x="31.1" y="102.3">100n</text>
<text x="31.1" y="107.8">C10</text>
<text x="36.4" y="102.3">100n</text>
<text x="36.4" y="107.8">C15</text>
<text x="41.8" y="102.3">100n</text>
<text x="41.8" y="107.8">C4</text>
<text x="47.1" y="102.3">100n</text>
<text x="47.1" y="107.8">C7</text>
<text x="52.5" y="102.3">100n</text>
<text x="52.5" y="107.8">C13</text>
<text x="103.5" y="103.6">J3</text>
<text x="117" y="107">100k</text>
<text x="117" y="103.7">R13</text>
<text x="131.6" y="106.5" transform="rotate(-90 131.6 106.5)">10kB</text>
<text x="133.4" y="106.5" transform="rotate(-90 133.4 106.5)">R10</text>
<text x="133.9" y="106.5">GND</text>
<text x="144.7" y="102.8">IC2B</text>
<text x="173.2" y="104.6">IC2A</text>
<text x="181.3" y="103.5">1.0k</text>
<text x="208.3" y="103.6">1.0k</text>
<text x="208.4" y="107">R29</text>
<text x="219.3" y="102.8">VEE</text>
<text x="231.2" y="104.3" transform="rotate(-90 231.2 104.3)">WP937EGW</text>
<text x="19.6" y="110.1">GND</text>
<text x="31.1" y="111.2">100n</text>
<text x="36.4" y="111.2">100n</text>
<text x="41.8" y="111.2">100n</text>
<text x="47.1" y="111.2">100n</text>
<text x="52.5" y="111.2">100n</text>
<text x="106.8" y="113.6">GND</text>
<text x="132.6" y="109.2">SW2</text>
<text x="162.5" y="108.3">GND</text>
<text x="187.2" y="110.1">GND</text>
<text x="201.8" y="110.1">GND</text>
<text x="71" y="117.1">VEE</text>
<text x="94.7" y="114.9">JP3</text>
<text x="103.6" y="117.2">REF_5</text>
<text x="49.6" y="120.7">VEE</text>
<text x="103.6" y="120.8">REF_10</text>
<text x="137.5" y="122.6">GND</text>
<text x="38.6" y="137.9">VCC</text>
<text x="117" y="137.4">100k</text>
<text x="117" y="134">R18</text>
<text x="220.8" y="132.6">VCC</text>
<text x="104.5" y="142.8">100k</text>
<text x="104.5" y="139.4">R16</text>
<text x="121.4" y="139.9">LME49</text>
<text x="127" y="139.9">720</text>
<text x="140.2" y="143">R20</text>
<text x="152.7" y="142.8">100k</text>
<text x="152.7" y="139.4">R19</text>
<text x="168.8" y="142.8">100k</text>
<text x="168.8" y="139.4">R25</text>
<text x="223.3" y="140">IC9</text>
<text x="38.2" y="146" transform="rotate(-90 38.2 146)">10k</text>
<text x="41.6" y="146.3" transform="rotate(-90 41.6 146.3)">R27</text>
<text x="58.9" y="147">TL072</text>
<text x="66.1" y="149.4">REF_10</text>
<text x="110.7" y="149.4">GND</text>
<text x="121.4" y="145.7">IC3A</text>
<text x="140.2" y="146.3">100k</text>
<text x="144.7" y="148.8">LME49</text>
<text x="150.2" y="148.8">720</text>
<text x="172.8" y="146.9" transform="rotate(-90 172.8 146.9)">C14</text>
<text x="176.2" y="146.9" transform="rotate(-90 176.2 146.9)">22p</text>
<text x="223.3" y="145.8">LM321MF</text>
<text x="41.3" y="155.3">LM4040</text>
<text x="41.3" y="153.4">IC6</text>
<text x="48.1" y="155.3">10V</text>
<text x="58.9" y="152.8">IC5A</text>
<text x="103.5" y="155.4">J5</text>
<text x="117" y="155.5">R26</text>
<text x="144.7" y="154.6">IC4B</text>
<text x="152.7" y="153.5">100k</text>
<text x="152.7" y="150.1">R17</text>
<text x="173.2" y="150.6">LME49</text>
<text x="178.8" y="150.6">720</text>
<text x="181.3" y="155.3">1.0k</text>
<text x="181.3" y="151.9">R24</text>
<text x="192.9" y="151.9">J6</text>
<text x="208.3" y="155.4">1.0k</text>
<text x="219.3" y="154.6">VEE</text>
<text x="232.7" y="150.6" transform="rotate(-90 232.7 150.6)">LED3</text>
<text x="37.5" y="161.9">GND</text>
<text x="45.4" y="161" transform="rotate(-90 45.4 161)">R22</text>
<text x="48.8" y="161" transform="rotate(-90 48.8 161)">100k</text>
<text x="58.9" y="159.5">TL072</text>
<text x="66.1" y="161.9">REF_5</text>
<text x="117" y="158.8">100k</text>
<text x="131.6" y="158.3" transform="rotate(-90 131.6 158.3)">10kB</text>
<text x="132.6" y="161">SW3</text>
<text x="133.4" y="158.3" transform="rotate(-90 133.4 158.3)">R21</text>
<text x="133.9" y="158.3">GND</text>
<text x="162.5" y="160.1">GND</text>
<text x="173.2" y="156.4">IC4A</text>
<text x="187.2" y="161.9">GND</text>
<text x="201.8" y="161.9">GND</text>
<text x="208.4" y="158.8">R30</text>
<text x="231.2" y="156.1" transform="rotate(-90 231.2 156.1)">WP937EGW</text>
<text x="58.9" y="165.3">IC5B</text>
<text x="94.7" y="166.7">JP4</text>
<text x="106.8" y="165.4">GND</text>
<text x="45.4" y="171.7" transform="rotate(-90 45.4 171.7)">R23</text>
<text x="48.8" y="171.7" transform="rotate(-90 48.8 171.7)">100k</text>
<text x="103.6" y="169">REF_5</text>
<text x="103.6" y="172.6">REF_10</text>
<text x="44.6" y="177.9">GND</text>
<text x="137.5" y="174.4">GND</text>
</g>
<g font-size="1.5" fill="#505050">
<text x="65.4" y="42">1</text>
<text x="73.1" y="42">2</text>
<text x="215" y="42">3</text>
<text x="215" y="38.4">1</text>
<text x="219.4" y="37" transform="rotate(-90 219.4 37)">5</text>
<text x="223.5" y="40.2">4</text>
<text x="65.4" y="47.3">7</text>
<text x="65.4" y="45.5">5</text>
<text x="65.4" y="43.8">3</text>
<text x="73.1" y="47.3">8</text>
<text x="73.1" y="45.5">6</text>
<text x="73.1" y="43.8">4</text>
<text x="136.4" y="45.5">6</text>
<text x="144.9" y="47.3">7</text>
<text x="165" y="47.3">2</text>
<text x="219.4" y="44.7" transform="rotate(-90 219.4 44.7)">2</text>
<text x="65.4" y="49.1">9</text>
<text x="73.1" y="49.1">10</text>
<text x="103.8" y="52.7">P3</text>
<text x="136.4" y="49.1">5</text>
<text x="165" y="50.9">3</text>
<text x="173.5" y="49.1">1</text>
<text x="189" y="52.7">P1</text>
<text x="189" y="49.1">P3</text>
<text x="189" y="50.9">P2</text>
<text x="103.8" y="56.3">P1</text>
<text x="103.8" y="54.5">P2</text>
<text x="98.1" y="65.2">3</text>
<text x="129.1" y="63.4">P</text>
<text x="134.2" y="65.2">S</text>
<text x="134.2" y="61.6">O</text>
<text x="98.1" y="68.8">1</text>
<text x="98.1" y="67">2</text>
<text x="113.2" y="88.4">6</text>
<text x="216.8" y="88.4">1</text>
<text x="221.2" y="87" transform="rotate(-90 221.2 87)">5</text>
<text x="113.2" y="92">5</text>
<text x="121.7" y="90.2">7</text>
<text x="216.8" y="92">3</text>
<text x="221.2" y="94.7" transform="rotate(-90 221.2 94.7)">2</text>
<text x="225.3" y="90.2">4</text>
<text x="58.7" y="101.3" transform="rotate(-90 58.7 101.3)">8</text>
<text x="62.3" y="101.3" transform="rotate(-90 62.3 101.3)">8</text>
<text x="65.8" y="101.3" transform="rotate(-90 65.8 101.3)">8</text>
<text x="69.4" y="101.3" transform="rotate(-90 69.4 101.3)">8</text>
<text x="73" y="101.3" transform="rotate(-90 73 101.3)">8</text>
<text x="138.2" y="97.3">6</text>
<text x="138.2" y="100.9">5</text>
<text x="146.7" y="99.1">7</text>
<text x="166.8" y="99.1">2</text>
<text x="175.3" y="100.9">1</text>
<text x="190.8" y="100.9">P3</text>
<text x="105.6" y="104.5">P3</text>
<text x="105.6" y="106.3">P2</text>
<text x="166.8" y="102.7">3</text>
<text x="190.8" y="104.5">P1</text>
<text x="190.8" y="102.7">P2</text>
<text x="58.7" y="109" transform="rotate(-90 58.7 109)">4</text>
<text x="62.3" y="109" transform="rotate(-90 62.3 109)">4</text>
<text x="65.8" y="109" transform="rotate(-90 65.8 109)">4</text>
<text x="69.4" y="109" transform="rotate(-90 69.4 109)">4</text>
<text x="73" y="109" transform="rotate(-90 73 109)">4</text>
<text x="105.6" y="108">P1</text>
<text x="136" y="113.4">O</text>
<text x="99.9" y="118.8">2</text>
<text x="99.9" y="117">3</text>
<text x="130.9" y="115.2">P</text>
<text x="136" y="117">S</text>
<text x="99.9" y="120.5">1</text>
<text x="115" y="140.2">2</text>
<text x="115" y="143.8">3</text>
<text x="123.5" y="142">1</text>
<text x="216.8" y="143.8">3</text>
<text x="216.8" y="140.2">1</text>
<text x="221.2" y="138.8" transform="rotate(-90 221.2 138.8)">5</text>
<text x="225.3" y="142">4</text>
<text x="52.5" y="147.3">2</text>
<text x="61" y="149.1">1</text>
<text x="138.2" y="149.1">6</text>
<text x="221.2" y="146.5" transform="rotate(-90 221.2 146.5)">2</text>
<text x="52.5" y="150.9">3</text>
<text x="138.2" y="152.7">5</text>
<text x="146.7" y="150.9">7</text>
<text x="166.8" y="150.9">2</text>
<text x="166.8" y="154.5">3</text>
<text x="175.3" y="152.7">1</text>
<text x="190.8" y="152.7">P3</text>
<text x="190.8" y="154.5">P2</text>
<text x="52.5" y="159.8">6</text>
<text x="61" y="161.6">7</text>
<text x="105.6" y="159.8">P1</text>
<text x="105.6" y="156.3">P3</text>
<text x="105.6" y="158">P2</text>
<text x="190.8" y="156.3">P1</text>
<text x="52.5" y="163.4">5</text>
<text x="130.9" y="167">P</text>
<text x="136" y="165.2">O</text>
<text x="99.9" y="172.3">1</text>
<text x="99.9" y="170.5">2</text>
<text x="99.9" y="168.8">3</text>
<text x="136" y="168.8">S</text>
</g>
</svg>
